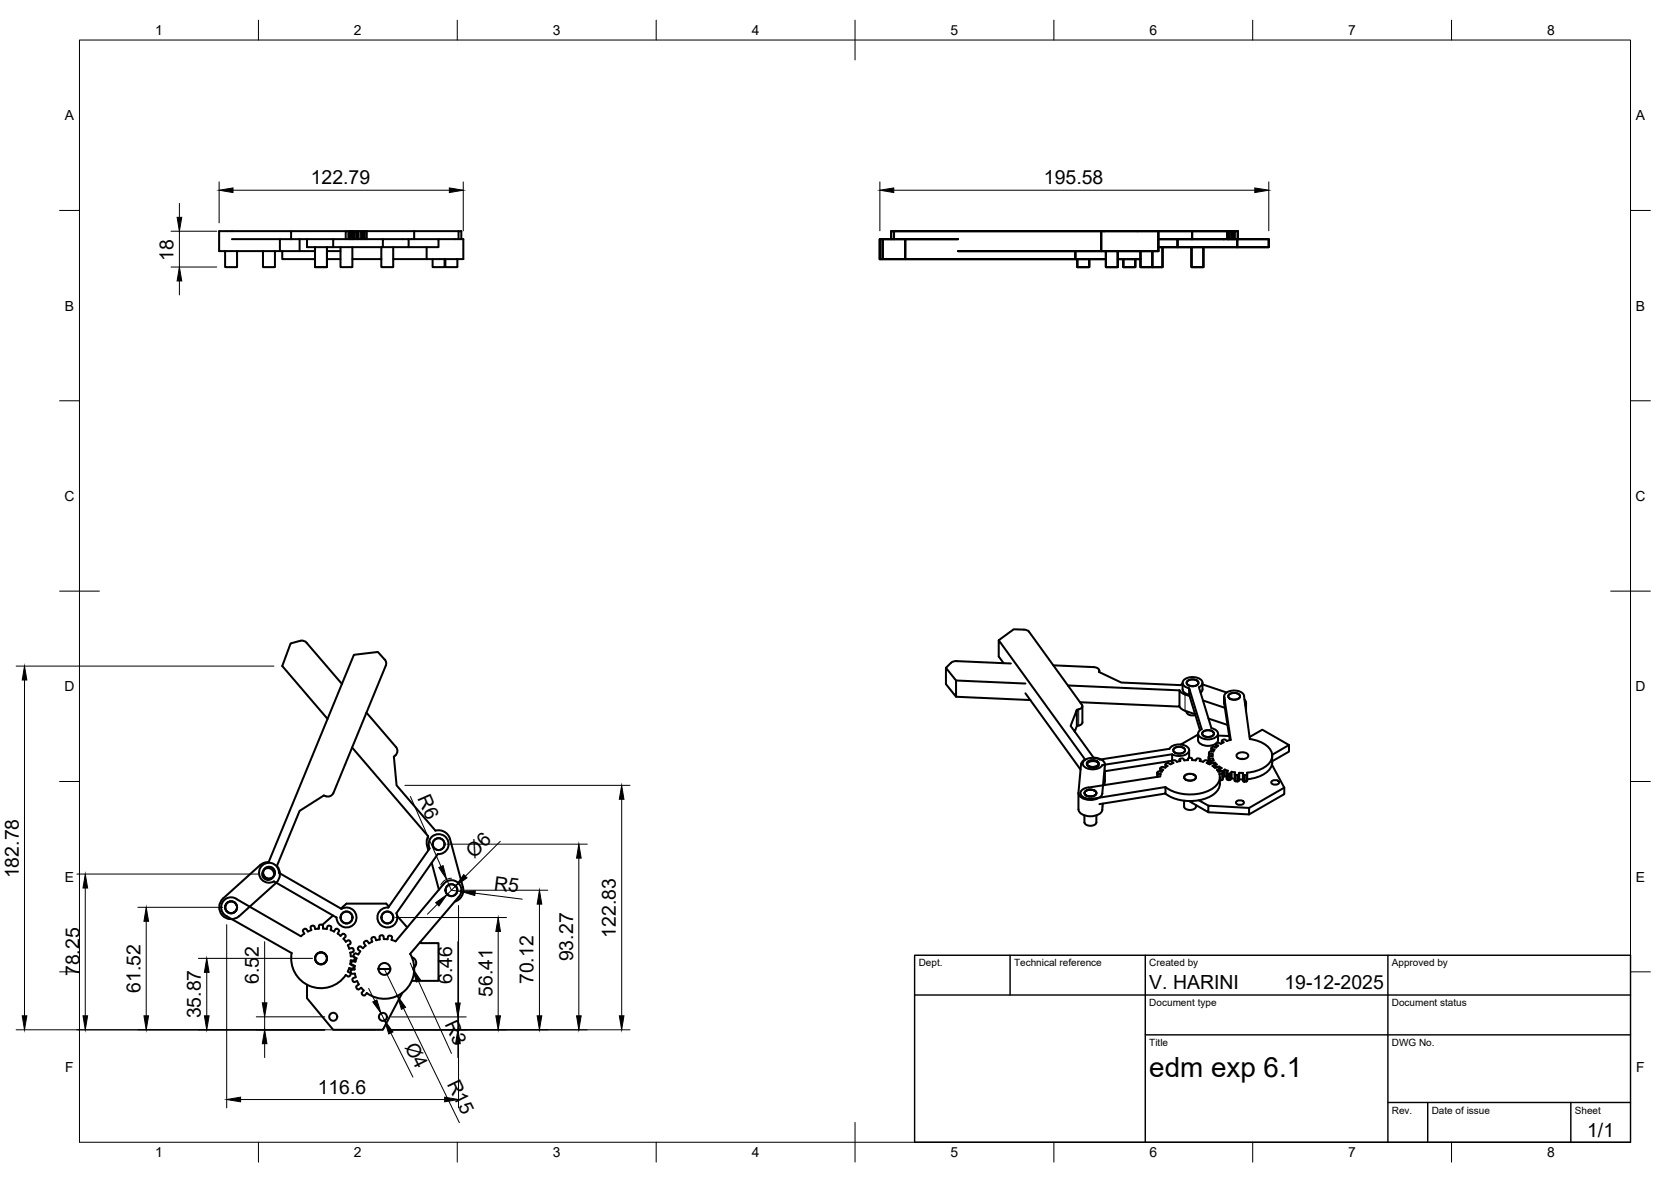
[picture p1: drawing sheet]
<svg xmlns="http://www.w3.org/2000/svg" width="420mm" height="297mm" viewBox="0 0 420 297" stroke-linecap="round" stroke-linejoin="round" font-family="sans-serif">
<!-- layer: Visible -->
<g fill="none" stroke="#000" stroke-width=".51">
<path d="M73.2 58.1h13.7M87.6 58.1h-.7v2M87.9 58.1h-.3v2M88.5 58.1l.1 2M88.6 58.1h.2v2M88.8 58.1h.3v2M89.1 58.1h.5v2M89.6 58.1h.2v2M89.8 58.1h.4v2M90.2 58.1h.6v2M90.8 58.1h.2M91 58.1h.4v2"/>
<path d="M91.4 58.1h.3v2M91.7 58.1h.5v2M92.2 58.1h11.9M104.1 58.1h11.2M104.1 58.1v2M224.8 58.1h-.7v2M276.9 58.1h14.4M276.9 58.1h-52.1v2M276.9 58.1v5M291.3 58.1v5h-14.4M291.3 58.1h8.4M308.6 58.1h-8.9v2h-8.4"/>
<path d="M308.6 58.1h.2v2M308.6 58.1v2M308.8 58.1l.1 2M308.9 58.1h.2v2M309.1 58.1h.6M310.1 58.1h.3v2M310.4 58.1h.8v2M56.6 63.1v4h3v-4M58.3 60.1h14.9M66.1 63.1v4h3v-4M70.4 60.1v3M71 63.1v2h8.2"/>
<path d="M73.2 60.1h4M73.2 60.1v-2h-18.1v5h20.2M75.3 60.1v3h3.9M79.2 62.1v5h3v-5M82.2 63.1h3.4M82.2 65.1h3.4M83.8 62.1h12.5v-2h14v2h-7.6M83.8 60.1h-6.6v2h6.6v-2h12.5M85.6 62.1v5h3v-5M87.9 60.1v-2h.3v2v-2h.3v2M88.6 65.1h7.3M91 60.1v-2v2"/>
<path d="M95.9 62.1v5h3v-5M102.7 60.1v2h-6.4M107.3 62.1v3M108.8 65.1v2h3v-2M110.3 60.1h6.2v5h-17.6M112 65.1v2h3v-2M115.3 60.1v-2h.7v2M221.9 60.1h-.7v5h.7v-5h5.7M227.6 65.1h42.8M240.9 60.1h-13.3v5h-5.7M240.9 63.1h36M270.4 63.1v2h7.7"/>
<path d="M270.9 65.1v2h3v-2M278.1 63.1v4h3v-4M281.1 65.1h5.7M282.4 65.1v2h3.1v-2M286.8 63.1v4h3v-4M292.3 62.1v5h-2.5M296.1 60.1v2h-4.8M296.1 62.1h15M299.6 62.1v5h3v-5M299.7 60.1h11.4M309.7 60.1v-2h.4v2M311.1 60.1h7.9v2h-7.9z"/>
<path d="M257.4 158.2l-2.5-.1-3.8 2.8M257.5 158.2l.7 .2 .6 .4 13.2 18.3a.63 .63 0 0 1-.4 1l-.8 .3M86 171.9l-8.9-10.4a1.52 1.52 0 0 0-1.6-.5l-2.4 .7-2.1 5.7 11.4 13.3M92.1 179.1l7.5 8.6M96.7 165.7l-1.7-1.9-6 .8-21.5 52.1M96.7 165.7a1.49 1.49 0 0 1 .3 1.6M97 167.3l-13.2 32a1.49 1.49 0 0 1-1.9 .8M240.4 175.1l18.7 .8M240.4 171l17.4 .8M252.3 166.7l-1.2-1.7v-4.1l21.7 29.9a1.62 1.62 0 0 0-1 1.2M254.2 166.7l-14.1-.6a3.2 3.2 0 0 0-2.3 1.7l2.6 3.2v4.1l-2.6-3.2v-4.1M257.8 174.2l13.9 19.2"/>
<path d="M264.9 167.2l10.1 .4a1.07 1.07 0 0 1 1.4 1.3l5.5 2.6 15 .7 .4-.4M268.5 172.3l28.1 1.2M272.2 177.5v4a1.28 1.28 0 0 1-1.4 1M276.4 168.5v.4M296.6 173.5v4.1l-25-1.1M296.6 177.6l.7 .7 .7 .3M296.6 173.5l.7 .7 1.8 .7M297.3 171.6v1.6a1.67 1.67 0 0 0 1.7 1.4M298 178.6l2.5 .9M298.3 178.7a1.37 1.37 0 0 0 1.9 1.1l.4-.1M298.5 171.2a1.95 1.95 0 0 1 2.8 .3 1.29 1.29 0 0 1-1.7 .9 .9 .9 0 0 1-.9-.2 .9 .9 0 0 1-.2-1zM299 174.6l2.7 8.9"/>
<path d="M299 173a1.44 1.44 0 0 1-1.5-1.8 3.2 3.2 0 0 1 4.8 .1 1.2 1.2 0 0 1-.8 1.4l3.1 10.3a1.43 1.43 0 0 1 1.5 1.8 3.2 3.2 0 0 1-4.8-.2 1.21 1.21 0 0 1 .8-1.4l-3.1-10.2v1.6M302.3 171.6v1.9l-.4 .6M302.3 172l6.2 2M302.5 176l5.5 1.9M307.8 175v1.9M307.8 175.2a2.01 2.01 0 0 1 2.6-1.7l1.5 .4a1.39 1.39 0 0 1 .9 1.1l1.5 10.7M309 174.6a1.95 1.95 0 0 1 2.8 .3 1.29 1.29 0 0 1-1.7 .9 .9 .9 0 0 1-1-.2 .9 .9 0 0 1-.1-1zM312.9 175.8a1.1 1.1 0 0 1 .2 1.4M313.3 176.6v2.1M88.5 187.9l19.2 22.2-.4 .9a4.7 4.7 0 0 0 .4 2.7M99.4 189.9l-.4 .3 .7 7.2 9.8 11.4a2.99 2.99 0 0 1 3.7 2.1l3.2 12M99.6 187.7a1.49 1.49 0 0 1-.2 2.1"/>
<path d="M270.2 183.8l.6-1.3v-4.1l-1.6 4 5.8 8M271.2 199.3v4.1a2.94 2.94 0 0 0 3.6 1.7l.6-.1a2.19 2.19 0 0 0 1.8-1.5l.1-1.6M272.8 198.9a1.95 1.95 0 0 1 2.9 .3 1.29 1.29 0 0 1-1.7 .9 .9 .9 0 0 1-1-.2 .9 .9 0 0 1-.2-1zM273.4 191.5a1.95 1.95 0 0 1 2.8 .3 1.29 1.29 0 0 1-1.7 .9 .9 .9 0 0 1-.9-.2 .9 .9 0 0 1-.2-1zM273.5 191.7a1.95 1.95 0 0 1 2.8 .3 1.29 1.29 0 0 1-1.7 1 .9 .9 0 0 1-1-.3 .9 .9 0 0 1-.1-1zM275 190.4l.7 .1a2.12 2.12 0 0 1 2.1 1.7l-.6 7.2a3.2 3.2 0 0 1-3.9 1.6 2.12 2.12 0 0 1-2.1-1.8l.6-7.2M276.5 190.9a3.5 3.5 0 0 0-4.2 .6 1.41 1.41 0 0 0 1.4 1.7 3.2 3.2 0 0 0 3.5-.9l17.5-2.7v1.6l-16.9 2.6v2.4M277.8 196.2l-.1 1.1M291.1 195.2v-.8l.8 .1-.2 .6-19 3a1.21 1.21 0 0 0-1 1.3 1.21 1.21 0 0 0 1.2 1.1l1 .2h1.1M291.1 194.4l-.1-.2v1M291.8 193.9v-.7l.7 .2-.4 .5-.7-.1-.4 .4M291.8 193.2l-.1-.2v.9"/>
<path d="M293 192.9l-.7-.2-.6 .3M293 192.2l.6 .3-.6 .4zM293.8 191.3l-.1 .5M294.1 188.2l-17.6 2.7M294.1 188.2a3.3 3.3 0 0 1 4.8 0 1.54 1.54 0 0 1-1.7 1.7h-1.6l-.9-.4M294.3 192.1l-.5-.3h-.4l-.4 .4M294.6 191.4l.6-.4 .4 .1 .3 .4M294.7 191.2h.1M295 191.7l-.7 .4M295 191.8l-.4-.4v.5M295.2 188.1a1.95 1.95 0 0 1 2.8 .3 1.29 1.29 0 0 1-1.7 1 .9 .9 0 0 1-1-.3 .9 .9 0 0 1-.1-1zM296.6 191.3v-.5l.2 .4-.9 .2"/>
<path d="M296.6 190.8l.7-.2 .3 .1 .2 .4 .9-.1v-.4l.8-.2 .2 .2v.4l1 .1 .2-.4 .3-.1 .7 .2v.5M297.9 194.9a1.95 1.95 0 0 1 2.8 .3 1.29 1.29 0 0 1-1.7 1 .9 .9 0 0 1-1-.3 .9 .9 0 0 1-.1-1zM298.7 190.8l-.2 .2M299 188.5v1.9M301.2 184.4v1.6a2.21 2.21 0 0 0 2.6 1.4 2.21 2.21 0 0 0 2.5-1.4v-1.6M301.2 184.7l-4.3 2.4M301.9 190.8l-.2 .4 .8 .2M302.4 184a1.95 1.95 0 0 1 2.8 .2 1.29 1.29 0 0 1-1.7 1 .9 .9 0 0 1-.9-.2 .9 .9 0 0 1-.2-1zM302.5 191.5l.4-.4 .4-.1 .5 .4v.5M303.8 191.4l-.4 .4M303.9 180.6l4.7 1.6M303.9 190.2v.3"/>
<path d="M304 189.2l.2 .2v.6M304.1 192.1l.6-.3h.4l.3 .2v.4M304.2 189.4h.7v.6M304.2 190.6h.8v.6M304.3 191.5l.2 .4M304.5 191.7h1v.6M304.6 188l.1 .8M304.7 188.2l.7 .2M304.9 189.9l-1 .3v1.8v-1.5l.3 .1v1.5l-.8-.4M305 190.6l.2 .5-.8 .2-.1 .7M305.1 188.9h-1l-.1 1.2M305.3 192.6l.3 .3 .9-.3v.3"/>
<path d="M305.4 188.3l-.3 .6M305.4 192.2l-.5 .3 .5 .4 .7-.2a.62 .62 0 0 1 .6 .9v.3v-.5l.5-.4-.6-.4M305.5 191.7l.5 .4-.7 .3v.4M305.7 186.9v.9v-.9l.7-.3 .6 .3M305.7 187.1l.6 .3-.5 .4-1-.1-.2 .3v.8M306.3 184.9l2.8 .1M306.6 193.2l-.6 .2 .3 .5h1.1l.1 1.9-.2 .2M306.7 193l-.1 .9M306.7 195.3a4.4 4.4 0 0 1-3.3 5.3 11.3 11.3 0 0 1-10.4-1.2M306.7 193.6l.4 .2M307.1 193.8h.4v.4M307.2 186.2l.5 .4"/>
<path d="M307.3 194.4l-.7 .1a3.5 3.5 0 0 1-2.5 4.1 11.4 11.4 0 0 1-11.1-.8M307.5 194.2l-.2 .2v1.6l-.6 .1M307.7 186.5l-.7 .4M308 193.4v1.7l-.5 .3M308 193.4l-.5 .4M308 193.4l.8 .3M308 195.1l.4 .1M308.4 194.1l.2 .2M308.5 186.2l-.4-.3-.8 .1-.1 .8M308.7 193.7l-.3 .4v1.6l.2 .2v-1.6l.4 .1M309.2 186l-1.4-9.1v-1.7l1.7 10.7-1 .3M309.4 194.4h-.4v1.7l-.4-.2"/>
<path d="M309.4 196l.3-.4v-1.6l-.3 .4v1.6l-.4 .1M309.7 193.9l.9 .2M309.7 195.6l.7 .1M310.4 194.5l.3 .2M310.6 194.1l-.2 2.1 .3 .1v-1.6l.4 .1M311.1 189.5a1.95 1.95 0 0 1 2.8 .3 1.29 1.29 0 0 1-1.7 1 .9 .9 0 0 1-1-.3 .9 .9 0 0 1-.1-1zM311.4 194.7l-.3 .1v1.6l-.4-.1M311.6 194.2l-.2 2.1-.3 .1M311.6 194.2l-.2 2.1M311.6 194.2h.9M311.6 195.9h.9M311.9 190.7h1"/>
<path d="M312.5 190.7l-.2 .1M312.6 194.7l.3 .1v1.6l-.3-.1zM312.6 194.7l-.1-.4 .1 2M313.4 194.8h-.5M313.6 194.6l-.2 .2v1.6h-.5M314.2 185.2l3.2-1.8 6.7 3.8v1.7l-4.2 2.4M314.3 185.7a6.1 6.1 0 0 1 5.6 3.7 3.6 3.6 0 0 1-2.3 3.6 10.5 10.5 0 0 1-4.1 1.2l.1 2.1-.2 .1M319.7 196.4l.9-.4a.73 .73 0 0 1 1 .8l-1 .4a.73 .73 0 0 1-.9-.8zM319.8 192.2l3.1 5.7v1.7l-8.8 5.1M319.9 189.9a4.2 4.2 0 0 1-3 5.1l-3.3 .8M322.9 197.9l-8.8 5.1v1.7l-10.3-.6M324.1 187.2l-4.2 2.5"/>
<path d="M67.6 216.7l-1.4 .2-.8 .5-9.3 8.4M69.6 217.6a2.99 2.99 0 0 1-.2 4.3l-9.3 8.4a3 3 0 0 1-4.2-.3 3 3 0 0 1 .2-4.2M81.9 200.1l-.5-.2-6.1 3.9-5.7 13.8M108 213.2a2.51 2.51 0 0 1 1.6-3.5 2.51 2.51 0 0 1 3.2 2.2 2.51 2.51 0 0 1-2.7 2.7M108 213.2l-10.4 14.9M108.5 216.8l1.9 6.8M110.1 214.6l-10.4 14.9M272.7 204.9v1.8a1.73 1.73 0 0 0 3 0v-1.8M275 200.7l18.1-2.9v1.6l-16.7 2.7M297.7 201.2v1.5M297.7 202.7a1.73 1.73 0 0 0 3 0M298.9 201.3l4.9 2.8v-1.6l10.3 .5"/>
<path d="M300.7 202.3v.4M301.4 201.1l2.4 1.4M310.8 201.5l1-.4a.73 .73 0 0 1 .9 .8l-.9 .4a.73 .73 0 0 1-1-.8zM59.5 225.9l16.2 9.4 .8-.7-.4-.6 .1-.4 .5-.2 .3 .1 .4 .6M59.5 225.9a2.51 2.51 0 0 0-3.6 .9 2.51 2.51 0 0 0 1.1 3.5l16.3 9.2M73.3 239.5a7.5 7.5 0 0 0 4.6 8.3 7.5 7.5 0 0 0 9-2.8l.7 .4 .3-.1 .3-.4-.1-.4-.7-.4 .4-.8 .7 .2 .3-.2 .2-.5-.2-.3-.7-.2 .1-1M78.3 233.7l-.9 .4M79.3 233.5l-.2-.7-.4-.2-.4 .1-.2 .3 .2 .8M80.2 233.4v-.8l.3-.2h.4l.3 .2v.8M80.2 233.2l-.2 .2M80.2 233.3l-.9 .2M81.2 233.3l1 .2"/>
<path d="M82.1 233.5l.2-.7 .4-.2 .4 .1 .2 .3-.2 .8M83.2 233.7l.8 .4M83.7 230.1l-2.7 2.3M84 234.1l.4-.6 .3-.1 .5 .2 .1 .4-.4 .6 .7 .6M85.6 235.2l.6-.5h.3l.4 .3v.4l-.5 .5 .5 .7 .7-.3 .3 .1 .3 .4-.1 .4-.7 .4 .4 .8M85.9 228.4a2.51 2.51 0 0 1 3.6 1.3 2.51 2.51 0 0 1-1.9 3.3 2.51 2.51 0 0 1-3-2.4l-15.7-9.1a2.51 2.51 0 0 1-3.6-1.3 2.51 2.51 0 0 1 1.9-3.4 2.51 2.51 0 0 1 2.9 2.5l15.8 9.1M87.8 238.4l.7-.2 .3 .2 .2 .5-.2 .3-.7 .2M88.1 239.4l.1 .9h.8l.2 .3v.5l-.2 .3h-.8M91.9 237.7l-.6 .6-.6-.5-.4 .1-.3 .3v.4l.6 .5-.5 .8-.7-.3-.3 .1-.2 .4v.4l.7 .3-.2 .9-.8-.1-.3 .2-.1 .5 .2 .3 .8 .1v.9l-.8 .1-.2 .3v.5l.3 .2h.7l.2 .9-.7 .2-.1 .4 .2 .4 .3 .2 .7-.2M94.6 236.3l-.3-.7-.3-.2-.5 .2-.2 .3 .3 .8-.8 .4-.5-.7h-.3l-.4 .3-.1 .3 .4 .7M96.5 236h.9l.2-.7 .3-.2 .5 .1 .2 .3-.1 .7 1 .3M96.5 236l-.1-.8-.2-.2-.5 .1-.3 .2 .1 .8-.9 .2"/>
<path d="M97.6 228.1a2.51 2.51 0 0 0-2.7 2.7 2.51 2.51 0 0 0 3.1 2.2 2.51 2.51 0 0 0 1.7-3.5M97.8 227.8l-.7-.7h-10l-1.4 1.2M99.8 230.2l2.6 2.9M103.1 239.7a7.5 7.5 0 0 1-1.4 9.4 7.5 7.5 0 0 1-9.5 .5l-.5 .6h-.3l-.4-.3v-.4l.4-.6-.6-.7-.6 .5-.4-.1-.2-.4v-.4l.6-.4-.4-.9M105.6 236.8l.3 .2h4.4v9.5h-6.8M115.3 225.5l-12.2 14.2M115.3 225.4a2.51 2.51 0 0 0-.2-3.6 2.51 2.51 0 0 0-3.6 .4l-12 14.4M116.4 222.9a2.99 2.99 0 0 1-2.1 3.7M77.2 247.5v3.4l6.6 7.9h12.5l4.9-9.3M87.7 243.4l.4 .1M88.2 241.4v.9M88.2 243.4l-.1 .1"/>
<path d="M95.2 243.4l.5 .1M95.7 243.5h2.4M103.6 240.6a1.49 1.49 0 0 1 .5 2.5"/>
<circle cx="67.4" cy="219.6" r="1.49"/>
<circle cx="67.6" cy="219.3" r="1.49"/>
<circle cx="110.3" cy="212.1" r="1.49"/>
<circle cx="58.1" cy="228" r="1.49"/>
<circle cx="87.1" cy="230.6" r="1.49"/>
<circle cx="97.4" cy="230.6" r="1.49"/>
<circle cx="113.5" cy="223.7" r="1.49"/>
<circle cx="80.7" cy="240.8" r="1.49"/>
<circle cx="83.8" cy="255.5" r="1.01"/>
<circle cx="96.3" cy="255.5" r="1.01"/>
<circle cx="96.7" cy="243.5" r="1.49"/>
</g>
<!-- layer: Visible Narrow -->
<path d="M271.2 178.3v4M276.4 168.6v.3M298 174.5v4.1M277.8 192.2v4.1M277.2 202v1.5" fill="none" stroke="#000" stroke-width=".25"/>
<!-- layer: BORDER -->
<g fill="none" stroke="#000" stroke-width=".25">
<path d="M20 10.1h390v276.9h-390zM65 5.1v5M115 5.1v5M165 5.1v5M215 5.1v10M265 5.1v5M315 5.1v5M365 5.1v5M15 52.9h5M410 52.9h5M15 100.7h5M410 100.7h5"/>
<path d="M15 148.6h10M405 148.6h10M15 196.4h5M410 196.4h5M15 244.2h5M410 244.2h5M65 287v5M115 287v5M165 287v5M215 282.1v9.9M265 287v5M315 287v5"/>
<path d="M365 287v5"/>
</g>
<!-- layer: TITLEBLOCK -->
<path d="M230 240.1h180v46.9h-180zM230 250h180M254 240.1v9.9M288 240.1v46.9M349 240.1v46.9M288 260.1h122M349 277.1h61M359 277.1v9.9M395 277.1v9.9" fill="none" stroke="#000" stroke-width=".36"/>
<!-- layer: FD_Dimensions -->
<g fill="none" stroke="#000" stroke-width=".25">
<path d="M43 58.1h11.5M45.1 51.1v3.5M45.1 58.1v9M55.1 45.7v10.3M58.6 47.8h54.4M116.5 45.7v12.3M221.2 45.7v12.3M224.7 47.8h90.8M319 45.7v12.3M43 67.1h11.5M45.1 70.6v3.5M4.1 167.4h64.8"/>
<path d="M6.2 170.9v84.4M101.8 197.4h56.6M19.3 219.7h46M103.2 200.2l7.7 17.6M112.4 212.1h35.3M125.8 211.4l-8.8 8.8M145.5 215.7v39.6M156.3 200.9v54.4M21.4 223.2v32.1M34.7 228h21.3M36.8 231.5v23.8M57 232.4v46"/>
<path d="M66.5 236.7v15.3M99.5 230.6h27.9M110 227.3l-2.5 2.4M112.3 221l1.2 2.7 2.5 .3M113.5 220.7a3 3 0 0 0-2.7 1.7M114.6 222.7l-2.2 2.1M115.1 236.7v15.4M115.3 227.5v50.9M115.6 223.7h22.1M119.4 224.5l11.9 1.5M125.3 234.1v21.2M135.6 227.2v28.1"/>
<path d="M4.1 258.8h90.1M49.9 240.8h28.7M52 244.4v10.9M64.4 255.5h17.3M66.5 255.5v3.3M92.7 248.4l1.6 3.1M95.8 254.7l.9 1.7M96.6 243.5l3.3 6.7M98.3 259.6l5.5 11.1M98.4 258.8h60M98.4 255.6h18.8M101.5 253.4l14 28.7"/>
<path d="M103.1 242l.7 1.4M105.2 246.6l8.3 18.1M115.1 255.6v3.2M60.5 276.3h51.3M66.5 262.3v3.5M115.1 262.3v3.5"/>
</g>
<g fill="#000" stroke="#000" stroke-width=".25">
<path d="M44.5 54.6h1.2l-.6 3.5zM55.1 47.8l3.5-.6v1.2zM113 47.2l3.5 .6-3.5 .6zM221.2 47.8l3.5-.6v1.2zM315.5 47.2l3.5 .6-3.5 .6zM45.1 67.1l.6 3.5h-1.2zM6.2 167.4l.6 3.5h-1.2zM110.3 218l1.1-.5 .9 3.5zM116.6 219.8l.8 .8-2.8 2.1zM145.5 212.1l.6 3.6h-1.1zM156.3 197.4l.6 3.5h-1.2zM21.4 219.7l.6 3.5h-1.1z"/>
<path d="M36.8 228l.6 3.5h-1.2zM109.5 226.9l2.9-2.1-2 2.9zM116 224l3.5-.1-.1 1.2zM125.3 230.6l.5 3.5h-1.1zM135.6 223.7l.6 3.5h-1.1zM5.6 255.3h1.2l-.6 3.5zM20.9 255.3h1.1l-.6 3.5zM36.2 255.3h1.2l-.6 3.5zM51.4 255.3h1.2l-.6 3.5zM52 240.8l.6 3.6h-1.2zM66 252h1.1l-.6 3.5zM93.7 251.8l1.1-.5 1 3.4z"/>
<path d="M96.7 256.4l2.1 2.9-1.1 .5zM99.9 250.2l2.1 2.9-1.1 .5zM103.8 243.4l1.9 2.9-1 .5zM114.6 252.1h1.1l-.6 3.5zM124.7 255.3h1.1l-.5 3.5zM135.1 255.3h1.1l-.6 3.5zM145 255.3h1.1l-.6 3.5zM155.7 255.3h1.2l-.6 3.5zM57 276.3l3.5-.6v1.2zM66.5 258.8l.6 3.5h-1.1zM111.8 275.7l3.5 .6-3.5 .6zM115.1 258.8l.6 3.5h-1.1z"/>
</g>
<text font-size="7" x="289" y="270.6">edm exp 6.1</text>
<g font-size="4.9">
<text x="78.1" y="46.3">122.79</text>
<text x="262.5" y="46.3">195.58</text>
<text x="43.6" y="65.5" transform="rotate(-90 43.6 65.5)">18</text>
<text x="104.9" y="200.5" transform="rotate(66 104.9 200.5)">R6</text>
<text x="119.3" y="215.8" transform="rotate(-45 119.3 215.8)">Ø6</text>
<text x="4.7" y="220.7" transform="rotate(-90 4.7 220.7)">182.78</text>
<text x="124.1" y="223.6" transform="rotate(7 124.1 223.6)">R5</text>
<text x="154.9" y="235.7" transform="rotate(-90 154.9 235.7)">122.83</text>
<text x="20" y="245.3" transform="rotate(-90 20 245.3)">78.25</text>
<text x="144.1" y="241.6" transform="rotate(-90 144.1 241.6)">93.27</text>
<text x="35.3" y="249.5" transform="rotate(-90 35.3 249.5)">61.52</text>
<text x="65.1" y="247.3" transform="rotate(-90 65.1 247.3)">6.52</text>
<text x="113.7" y="247.3" transform="rotate(-90 113.7 247.3)">6.46</text>
<text x="123.8" y="250.5" transform="rotate(-90 123.8 250.5)">56.41</text>
<text x="134.2" y="247.4" transform="rotate(-90 134.2 247.4)">70.12</text>
<text x="289" y="248.5">V. HARINI</text>
<text x="323" y="248.5">19-12-2025</text>
<text x="50.5" y="255.9" transform="rotate(-90 50.5 255.9)">35.87</text>
<text x="111.8" y="257.4" transform="rotate(65 111.8 257.4)">R3</text>
<text x="101.7" y="263.1" transform="rotate(63 101.7 263.1)">Ø4</text>
<text x="79.9" y="274.9">116.6</text>
<text x="112.4" y="272.4" transform="rotate(64 112.4 272.4)">R15</text>
<text x="399.1" y="285.7">1/1</text>
</g>
<g font-size="3.5">
<text x="39" y="8.8">1</text>
<text x="89" y="8.8">2</text>
<text x="139" y="8.8">3</text>
<text x="189" y="8.8">4</text>
<text x="239" y="8.8">5</text>
<text x="289" y="8.8">6</text>
<text x="339" y="8.8">7</text>
<text x="389" y="8.8">8</text>
<text x="16.3" y="30.2">A</text>
<text x="411.3" y="30.2">A</text>
<text x="16.3" y="78">B</text>
<text x="411.3" y="78">B</text>
<text x="16.2" y="125.9">C</text>
<text x="411.2" y="125.9">C</text>
<text x="16.2" y="173.7">D</text>
<text x="411.2" y="173.7">D</text>
<text x="16.3" y="221.6">E</text>
<text x="411.3" y="221.6">E</text>
<text x="16.4" y="269.4">F</text>
<text x="411.4" y="269.4">F</text>
<text x="39" y="290.8">1</text>
<text x="89" y="290.8">2</text>
<text x="139" y="290.8">3</text>
<text x="189" y="290.8">4</text>
<text x="239" y="290.8">5</text>
<text x="289" y="290.8">6</text>
<text x="339" y="290.8">7</text>
<text x="389" y="290.8">8</text>
</g>
<g font-size="2.5">
<text x="231" y="242.9">Dept.</text>
<text x="255" y="242.9">Technical reference</text>
<text x="289" y="242.9">Created by</text>
<text x="350" y="242.9">Approved by</text>
<text x="289" y="252.8">Document type</text>
<text x="350" y="252.8">Document status</text>
<text x="289" y="262.9">Title</text>
<text x="350" y="262.9">DWG No.</text>
<text x="350" y="279.9">Rev.</text>
<text x="360" y="279.9">Date of issue</text>
<text x="396" y="279.9">Sheet</text>
</g>
</svg>
